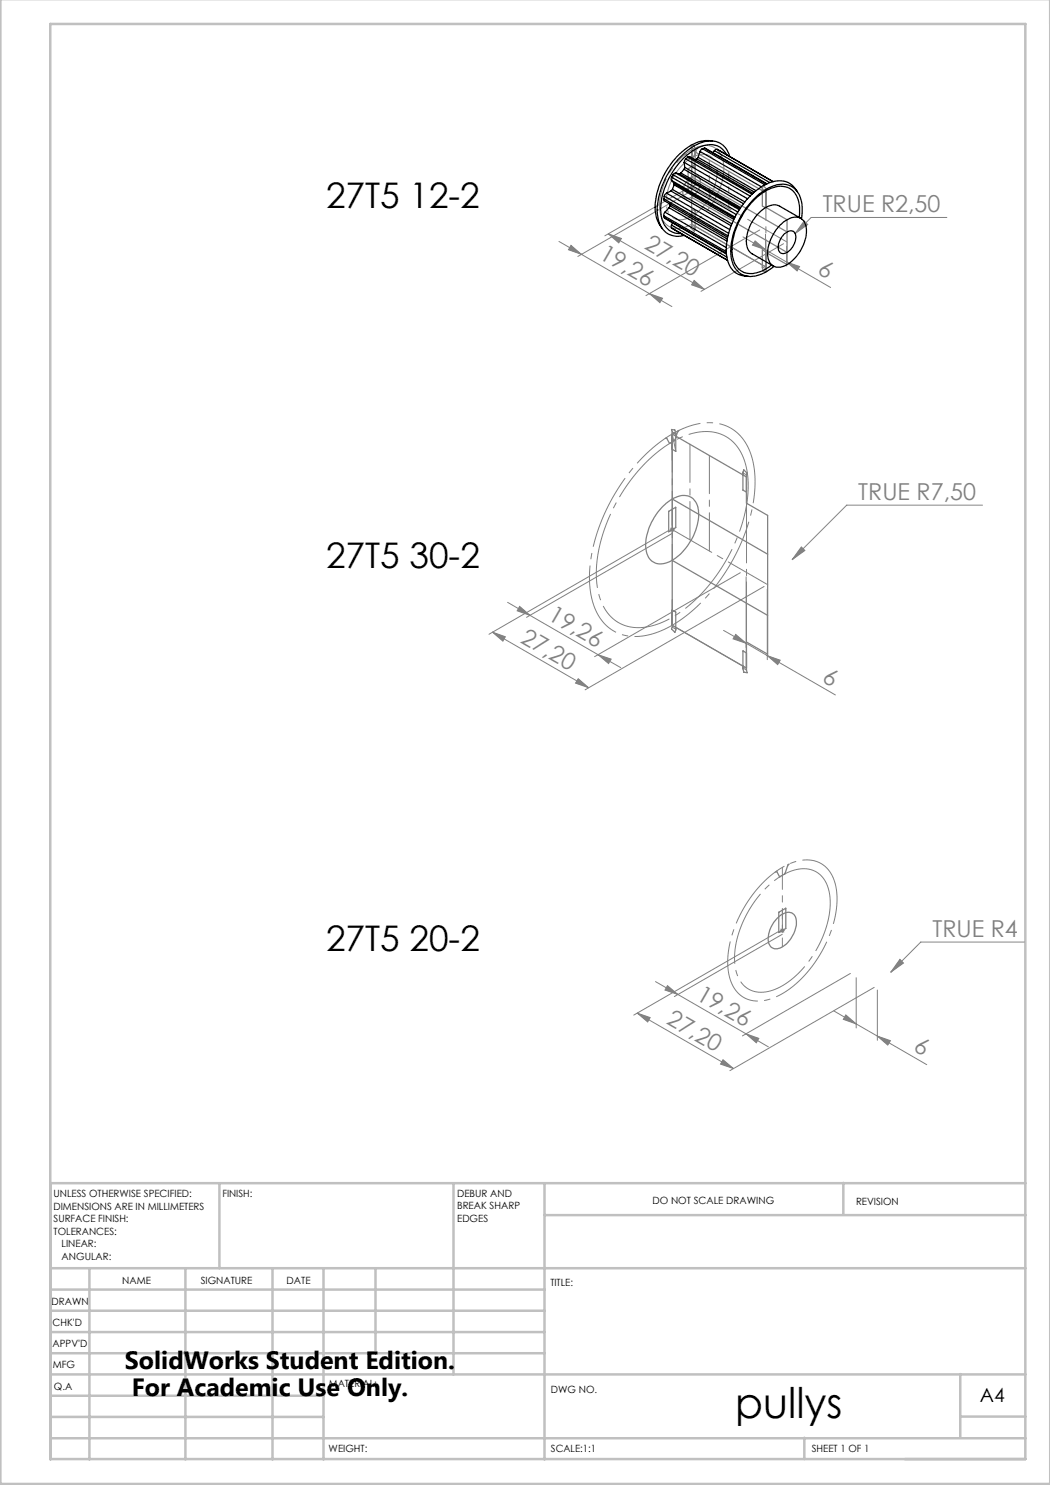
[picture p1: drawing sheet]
<svg xmlns="http://www.w3.org/2000/svg" width="210mm" height="297mm" viewBox="0 0 210 297" stroke-linecap="round" stroke-linejoin="round" font-family="sans-serif">
<g fill="none" stroke="#808080" stroke-width=".2">
<path d="M137.5 37.7l-16.5 9.5M137.8 37.4h1M138 37.1l.7 .7M138.3 30v3M138.3 36.9v1M138.3 38.2l-22.7 13.1M138.7 37.1l-.7 .7M153.2 38.6v3M111.8 48.3l4.5 2.6M114.2 49.1l2.1 1.8-2.6-1zM116.3 50.9l13.6 7.8M121.7 46.8l2.6 .9-.5 .9z"/>
<path d="M121.7 46.8l19.2 11.1M129.9 58.7l2.6 1-.5 .8zM129.9 58.7l4.5 2.6M138.3 41.8v3l14.9 8.6v-3M138.8 56.1l2.1 1.8-2.6-.9zM148.6 47.4l4.5 2.5M151 48.2l2.1 1.7-2.6-.9zM151.9 46l-22.7 13.1M153.1 46.8v4M153.1 49.9l4.2 2.5M156.7 48.8l-16.5 9.5M157.3 52.4l2.6 .9-.5 .9z"/>
<path d="M157.3 49.3v3.9M157.3 52.4l8.8 5.1M160.8 44.2l.7 .7-2.5 1.8zM189.4 43.5h-27.2l-3.2 3.2M134.4 86.8v5.3M149.3 95.4v5.2M133.6 106.2l-35.8 20.7M133.9 105.9h1M134.1 105.6l.7 .7M134.4 105.4v1M134.4 119.8v5.3l14.9 8.5v-5.2M134.4 106.7l-29.1 16.8"/>
<path d="M134.8 105.6l-.7 .7M148.1 114.5l-29.2 16.8M149.2 115.4v14.1M152.8 117.3l-35.8 20.7M153.5 117.8v14.1M160.3 109.4l.7 .7-2.6 1.8zM196.5 101h-27.2l-10.9 10.9M98.5 126.4l2.6 .9-.5 .9zM98.5 126.4l19.2 11.1M101.5 120.5l4.5 2.6M103.9 121.3l2.1 1.8-2.6-.9zM106 123.1l13.6 7.8"/>
<path d="M115.6 135.7l2.1 1.8-2.6-.9zM119.6 130.9l2.6 .9-.5 .9zM119.6 130.9l4.5 2.6M144.7 126.1l4.5 2.6M147.1 126.9l2.1 1.8-2.6-.9zM149.2 128.7l4.3 2.4M153.5 131.1l2.5 .9-.5 .9zM153.5 131.1l13.6 7.9M131.1 196.3l4.5 2.6M133.5 197.1l2.1 1.8-2.6-.9zM135.6 198.9l13.6 7.9M155.6 186.4l-28.8 16.6"/>
<path d="M156 186.1h1M156.1 185.8l.7 .7M156.5 186.9l-21.6 12.4M156.5 185.6v1M156.8 185.8l-.7 .7M170.1 194.7l-21.6 12.5M171.2 195.5v10.1M174.8 197.5l-28.8 16.6M175.5 198v10.1M180 191.9l.7 .7-2.5 1.8zM204.9 188.4h-20.7l-6 6M127.5 202.6l2.5 .9-.5 .9z"/>
<path d="M127.5 202.6l19.2 11.1M144.6 211.9l2.1 1.8-2.6-.9zM149.2 206.8l2.6 .9-.5 .9zM149.2 206.8l4.5 2.6M166.8 202.2l4.4 2.6M169.2 203l2 1.8-2.5-.9zM171.2 204.8l4.3 2.4M175.5 207.2l2.6 .9-.5 .9zM175.5 207.2l9.8 5.7"/>
</g>
<g fill="none" stroke="#808080" stroke-width=".25">
<path d="M137.2 30.8l.6 1.1M137.3 31l-.2-.1-.3 .1M137.6 36a1.45 1.45 0 0 1 2.3-.4 3.3 3.3 0 0 1-2.4 4.1 1.15 1.15 0 0 1-.9-1.6l.2-1zM137.7 31.7l.3 .1M138.3 39.5l19.1 11M138.3 30l14.9 8.6M138.3 35.4l19.1 11M138.3 33l.7 .4M138.9 31l-.2 .4M139 32.9l-1.4 .9v4l1.4-.8v-7.1l-.1-.7-.7-.1 .1 .5v15.6l-.1 .4 .7 .6 .1-.4v-3.6l-.7-.4M139.5 29.5l-.6 1.8M139.8 29.3l-.5 .6"/>
<path d="M152.6 37.1l.7 .7-.1 .4v3.4l-.7-.4v-3.6zM138.3 44.8l14.9 8.6M152.5 49.9l.7 .5v3.4l.1 .5-.7-.1-.1-.7zM153.2 41.5l4.2 2.5v8.9l-4.2-2.4M133 87.7l.2-.1 .2 .2M133.3 87.5l.6 1.2M133.8 88.6h.3M134.4 86.8l14.9 8.6M134.4 89.8l.7 .5v-3.6l-.1-.7-.7-.1 .1 .5v39l-.1 .4 .7 .7 .1-.5v-3.6l-.7-.4M134.4 99.8l19.1 11M135 87.9l-.2 .3M135.6 86.2l-.6 1.9"/>
<path d="M135.9 86l-.4 .6M149.3 98.4l-.7-.4v-3.6l.2-.4 .6 .6-.1 .4v5.6l4.2 2.5v27.7l-4.2-2.4v5.6l.1 .5-.6-.1-.2-.6v-3.6l.7 .4M132.4 101.4a5.9 5.9 0 0 1 5-2.2 3.3 3.3 0 0 1 2.3 3.5 11.5 11.5 0 0 1-6.1 9.8 3.1 3.1 0 0 1-4.4-3.1 11.3 11.3 0 0 1 3.2-8zM133.7 102.3l1.4-.8v4l-1.4 .9zM134.4 112.1l19.1 11M134.4 125.1l14.9 8.5M155 174.4l.3-.1 .1 .2M155.3 174.2l.6 1.2M155.9 175.3h.2M157.1 174.6l-.3 .3M157.6 172.9l-.6 1.9M157.9 172.8l-.4 .5"/>
<path d="M155.4 183.7a2.61 2.61 0 0 1 3.2-1 3.2 3.2 0 0 1 .3 3.8 4.6 4.6 0 0 1-4 3.3 2.05 2.05 0 0 1-1.2-2.8l.6-1.8zM155.8 182.5l1.4-.9v4.1l-1.4 .8z"/>
</g>
<path d="M143.2 32.9a2.84 2.84 0 0 0-4.3-1.7 10.7 10.7 0 0 0-5.5 10.3 2.88 2.88 0 0 0 4.5 2 10.8 10.8 0 0 0 5.4-10.1l-.1-.5" fill="none" stroke="#808080" stroke-width=".2" stroke-dasharray="15.2 1.3 1.3 1.3" stroke-dashoffset="-1" stroke-linecap="butt"/>
<path d="M144.5 31.7a3.5 3.5 0 0 0-5.2-2.2 13.6 13.6 0 0 0-7.3 12.7 3.6 3.6 0 0 0 5.4 3.1 13.6 13.6 0 0 0 7.3-12.7l-.2-.9" fill="none" stroke="#808080" stroke-width=".2" stroke-dasharray="15.2 1.3 1.3 1.3" stroke-dashoffset="3.7" stroke-linecap="butt"/>
<path d="M149 92.4a8.1 8.1 0 0 0-10.6-5.7 25 25 0 0 0-12.9 10.1 31.2 31.2 0 0 0-6.2 19.6 9.9 9.9 0 0 0 4.6 8.2 10.3 10.3 0 0 0 9.6-.6 32.1 32.1 0 0 0 13.8-16.2 23.7 23.7 0 0 0 1.7-15.4" fill="none" stroke="#808080" stroke-width=".2" stroke-dasharray="15.2 1.3 1.3 1.3" stroke-dashoffset="1" stroke-linecap="butt"/>
<path d="M150.3 91.2a8.8 8.8 0 0 0-11.3-6.3 26.1 26.1 0 0 0-13.4 10 35.3 35.3 0 0 0-7.7 21.5 11.6 11.6 0 0 0 4.4 9.6 10.4 10.4 0 0 0 10.2 .1 32.5 32.5 0 0 0 14.3-14.6 30.7 30.7 0 0 0 4-17.9l-.5-2.4" fill="none" stroke="#808080" stroke-width=".2" stroke-dasharray="15.2 1.3 1.3 1.3" stroke-dashoffset="5.7" stroke-linecap="butt"/>
<path d="M165.6 177.6a5.2 5.2 0 0 0-7.3-3.4 19 19 0 0 0-9.9 10.6 14.1 14.1 0 0 0-.8 10.6 5.1 5.1 0 0 0 6.8 2.7 18.6 18.6 0 0 0 9.8-10 15.5 15.5 0 0 0 1.4-10.5" fill="none" stroke="#808080" stroke-width=".2" stroke-dasharray="15.2 1.3 1.3 1.3" stroke-dashoffset="2.1" stroke-linecap="butt"/>
<path d="M166.9 176.4a5.9 5.9 0 0 0-8-4 20.1 20.1 0 0 0-10.4 9.7 19.2 19.2 0 0 0-2.6 13.4 5.9 5.9 0 0 0 8.1 4.3 20.1 20.1 0 0 0 10.5-9.7 19.2 19.2 0 0 0 2.5-13.4l-.1-.3" fill="none" stroke="#808080" stroke-width=".2" stroke-dasharray="15.2 1.3 1.3 1.3" stroke-dashoffset="6.7" stroke-linecap="butt"/>
<g fill="none" stroke="#c0c0c0" stroke-width=".5">
<path d="M.1 -.1v296.9h209.9v-296.9M10.1 4.8h195v287h-195zM43.9 236.6v17M90.7 236.6v38.3M108.9 236.6v55.3M168.7 236.6v6.3M205.1 236.6h-195v55.3M10.1 253.6h195M10.1 257.9h98.8M17.9 253.6v38.3M37.1 253.6v38.3M54.5 253.6v38.3"/>
<path d="M64.7 253.6v38.3M75.1 253.6v17M108.9 243h96.2M10.1 270.6h98.8M10.1 266.4h98.8M10.1 262.1h98.8M10.1 279.1h54.6M10.1 274.9h195M192.1 274.8v12.7M10.1 287.7h195M10.1 283.4h54.6M160.9 287.5v4.3"/>
<path d="M192.1 283.3h13"/>
</g>
<path d="M138.3 37.4v-7.4M141.9 39.4v-7.4M145.8 34.3v7.4" fill="none" stroke="#808080" stroke-width=".2" stroke-dasharray="15.2 1.3 1.3 1.3" stroke-dashoffset="13.4"/>
<g fill="none" stroke="#808080" stroke-width=".2" stroke-dasharray="15.2 1.3 1.3 1.3">
<path d="M138.3 29.6l.7 .4M138.3 29.6l.7 .3M138.9 31.3l-1.1 .6M139 30h-.7M139 33.4l-.7-3.4M153.2 38.2l-.7-.4M138.3 45.2l.7 .4M153.2 53.8l-.7-.4M134.5 86.4l.7 .4M134.5 86.4l.7 .3M135 88.1l-1.1 .6M135.2 86.8h-.7"/>
<path d="M135.2 90.2l-.7-3.4M149.3 95l-.7-.4M134.5 125.4l.7 .4M149.3 134l-.7-.4M157 174.8l-1.1 .6"/>
</g>
<path d="M138.3 37.4l19.1 11M134.5 105.9l19 11" fill="none" stroke="#808080" stroke-width=".2" stroke-dasharray="15.2 1.3 1.3 1.3" stroke-dashoffset="6.1"/>
<path d="M153.2 41.5v9" fill="none" stroke="#808080" stroke-width=".2" stroke-dasharray="15.2 1.3 1.3 1.3" stroke-dashoffset="12.7"/>
<path d="M138.3 39.4v-6.1" fill="none" stroke="#808080" stroke-width=".2" stroke-dasharray="15.2 1.3 1.3 1.3" stroke-dashoffset="14.1"/>
<path d="M141.9 91.1v19.1M134.5 105.9v-19.1M138 108v-19.2" fill="none" stroke="#808080" stroke-width=".2" stroke-dasharray="15.2 1.3 1.3 1.3" stroke-dashoffset="7.6"/>
<path d="M149.3 100.6v27.8" fill="none" stroke="#808080" stroke-width=".2" stroke-dasharray="15.2 1.3 1.3 1.3" stroke-dashoffset="3.3"/>
<path d="M134.5 112v-10.2" fill="none" stroke="#808080" stroke-width=".2" stroke-dasharray="15.2 1.3 1.3 1.3" stroke-dashoffset="12"/>
<path d="M156.5 186.1v-12.6" fill="none" stroke="#808080" stroke-width=".2" stroke-dasharray="15.2 1.3 1.3 1.3" stroke-dashoffset="10.8"/>
<path d="M156.5 189.4v-7.4" fill="none" stroke="#808080" stroke-width=".2" stroke-dasharray="15.2 1.3 1.3 1.3" stroke-dashoffset="13.5"/>
<g fill="#808080">
<path d="M157.3 52.4l2.6 .9-.5 .9zM151 48.2l2.1 1.7-2.6-.9zM138.8 56.1l2.1 1.8-2.6-.9zM121.7 46.8l2.6 .9-.5 .9zM175.5 207.2l2.6 .9-.5 .9zM169.2 203l2 1.8-2.5-.9zM149.2 206.8l2.6 .9-.5 .9zM133.5 197.1l2.1 1.8-2.6-.9z"/>
<path d="M160.8 44.2l-1.8 2.5 2.5-1.8zM160.3 109.4l-1.9 2.5 2.6-1.8zM180 191.9l-1.8 2.5 2.5-1.8z"/>
<path d="M114.2 49.1l2.1 1.8-2.6-1zM129.9 58.7l2.6 1-.5 .8zM147.1 126.9l2.1 1.8-2.6-.9zM153.5 131.1l2.5 .9-.5 .9zM103.9 121.3l2.1 1.8-2.6-.9zM119.6 130.9l2.6 .9-.5 .9zM98.5 126.4l2.6 .9-.5 .9zM115.6 135.7l2.1 1.8-2.6-.9zM127.5 202.6l2.5 .9-.5 .9zM144.6 211.9l2.1 1.8-2.6-.9z"/>
</g>
<g fill="none" stroke="#000" stroke-width=".25">
<path d="M132.8 39.8l.1 .3 12.6 7.3M132.8 39.8l12.8 7.4M132.9 39.2l-.1 .6M132.9 39.2l12.8 7.5M133.3 38.6l-.4 .6M133.3 38.6l12.6 7.3M134.2 38.2l-.9 .4M134.2 38.2l12 7M134.3 36.1l.5 .6M134.3 36.1l12.7 7.3M134.3 35.5v.6M134.3 35.5l13 7.4"/>
<path d="M134.5 37.9l-.3 .3M134.5 37.9l11.9 6.9M134.6 35l-.3 .5M134.6 35l13 7.4M134.8 36.7v.3M134.8 36.7l12.1 6.9M134.8 37l-.3 .9M134.8 37l12 6.9M135.1 34.6l-.3 .1-.2 .3M135.1 34.6l.8 .2M135.1 34.6l12.7 7.3M135.9 34.8l12.1 6.9"/>
<path d="M136.2 34.6l-.3 .2M136.2 34.6l11.9 6.9M136.8 33.9l-.6 .7M136.8 33.9l11.9 6.8M136.8 32.5l.1 1M136.8 32.5l12.7 7.3M136.9 33.5l-.1 .4M136.9 33.5l12.1 6.9M137.2 31.8l-.4 .7M137.2 31.8l12.8 7.4M137.5 31.4l-.3 .4M137.5 31.4l.4-.1 12.7 7.4"/>
<path d="M137.5 31.4l12.9 7.4M139.4 31.8l-.4 .2M139.4 31.8l11.5 6.6M139.6 31.5l-.2 .3M139.6 31.5l11.6 6.6M140 30.3l-.4 1.2M140 30.3l12.3 7.1M140.5 29.7l-.5 .6M140.5 29.7l12.5 7.3M140.9 29.6l-.4 .1M140.9 29.6l12.5 7.2M140.9 29.6l12.4 7.2"/>
<path d="M142.6 28.2a8.1 8.1 0 0 0-7 2.9 15.6 15.6 0 0 0-4.5 11.2 6 6 0 0 0 1.3 3.4M142.9 30.1l-.3 .4M142.9 30.1l11.1 6.4M143.4 29.9l-.2-.1-.3 .3M143.4 29.9h.2M143.4 29.9l11.2 6.4M145.3 30.9a3.8 3.8 0 0 0-5.4-1.5 14.6 14.6 0 0 0-7.3 9.2 7.8 7.8 0 0 0 .7 6.9 3.5 3.5 0 0 0 2.9 1.2M145.9 31.3a4 4 0 0 0-5.7-2.7 14.6 14.6 0 0 0-7.2 7.2 11.9 11.9 0 0 0-1.1 8.9 3.8 3.8 0 0 0 4.9 2.4M159.5 38.3a4.3 4.3 0 0 0-6.3-1.4 16 16 0 0 0-7.9 13.9 4.3 4.3 0 0 0 3.6 4.4l.8 .1M132.8 43.1l.1 .4M132.8 43.1l12.5 7.2M132.9 43.5l12.4 7.3"/>
<path d="M132.9 43.5l12.4 7.2M133 42.4l-.2 .7M133 42.4l12.3 7.1M133.8 41.6l-.8 .8M133.8 41.6l11.6 6.6M133.9 41.1l-.1 .5M133.9 40.8v.3M133.9 41.1l11.6 6.7M134.3 45l-.1 .5 .1 .1M134.3 45l11.1 6.4M134.3 45.6l11.2 6.5zM134.5 44.6l-.2 .4"/>
<path d="M156 45l.3-.2a3.5 3.5 0 0 1 3.9-1.1 3.2 3.2 0 0 1 1 3.5 8.3 8.3 0 0 1-4.6 6.1 2.2 2.2 0 0 1-3.1-2.3 8.5 8.5 0 0 1 2.5-6zM156.7 47l.2-.2a1.33 1.33 0 0 1 2.1-.2 3.3 3.3 0 0 1-2.4 4.1 1.25 1.25 0 0 1-.9-1.7l.4-1.2zM159.8 43.5a5.7 5.7 0 0 0-1.6-5.6 4.6 4.6 0 0 0-5.1 .3 14.8 14.8 0 0 0-6.7 12.5 3.9 3.9 0 0 0 3.2 4 6.7 6.7 0 0 0 4.7-1.7M160.2 43.7l-4.3-2.5a3.6 3.6 0 0 0-4.1 1.4 7.6 7.6 0 0 0-2.3 7.1l.7 .9 4.5 2.6M160.3 43.8a6.5 6.5 0 0 0-1.4-6.1 4.5 4.5 0 0 0-5.2-.1 15.4 15.4 0 0 0-7.5 13.4 4.2 4.2 0 0 0 3.9 4.3 7.9 7.9 0 0 0 4.7-2"/>
</g>
<text font-size="8.5" x="147" y="283.5">pullys</text>
<g font-size="7.1">
<text x="65.2" y="41.6">27T5 12-2</text>
<text x="65.2" y="113.5">27T5 30-2</text>
<text x="65.2" y="190.2">27T5 20-2</text>
</g>
<g font-size="5">
<text x="25" y="273.7">SolidWorks Student Edition.</text>
<text x="26.4" y="279.2">For Academic Use Only.</text>
</g>
<g font-size="4.7" fill="#808080">
<text x="164.5" y="42.5">TRUE R2,50</text>
<text x="119.6" y="51.6" transform="rotate(30 119.6 51.6)">19,26</text>
<text x="128.7" y="49.6" transform="rotate(30 128.7 49.6)">27,20</text>
<text x="163.3" y="54.6" transform="rotate(30 163.3 54.6)">6</text>
<text x="171.7" y="100">TRUE R7,50</text>
<text x="109.4" y="123.8" transform="rotate(30 109.4 123.8)">19,26</text>
<text x="103.9" y="128.4" transform="rotate(30 103.9 128.4)">27,20</text>
<text x="164.2" y="136.1" transform="rotate(30 164.2 136.1)">6</text>
<text x="186.5" y="187.4">TRUE R4</text>
<text x="139" y="199.7" transform="rotate(30 139 199.7)">19,26</text>
<text x="133.1" y="204.7" transform="rotate(30 133.1 204.7)">27,20</text>
<text x="182.5" y="210.1" transform="rotate(30 182.5 210.1)">6</text>
</g>
<text font-size="3.9" x="196" y="280.4">A4</text>
<g font-size="2">
<text x="10.7" y="239.5">UNLESS OTHERWISE SPECIFIED:</text>
<text x="44.5" y="239.5">FINISH:</text>
<text x="91.4" y="239.4">DEBUR AND</text>
<text x="10.7" y="242">DIMENSIONS ARE IN MILLIMETERS</text>
<text x="10.7" y="244.5">SURFACE FINISH:</text>
<text x="91.4" y="241.9">BREAK SHARP</text>
<text x="91.4" y="244.4">EDGES</text>
<text x="130.5" y="240.8">DO NOT SCALE DRAWING</text>
<text x="171.2" y="241">REVISION</text>
<text x="10.7" y="247">TOLERANCES:</text>
<text x="12.3" y="249.5">LINEAR:</text>
<text x="12.3" y="252">ANGULAR:</text>
<text x="24.4" y="256.9">NAME</text>
<text x="40.1" y="256.8">SIGNATURE</text>
<text x="57.3" y="256.8">DATE</text>
<text x="110.1" y="257.1">TITLE:</text>
<text x="10.3" y="260.9">DRAWN</text>
<text x="10.5" y="269.3">APPV'D</text>
<text x="10.5" y="265.2">CHK'D</text>
<text x="10.6" y="273.6">MFG</text>
<text x="10.8" y="278">Q.A</text>
<text x="65.8" y="277.4">MATERIAL:</text>
<text x="110.2" y="278.5">DWG NO.</text>
<text x="65.7" y="290.4">WEIGHT:</text>
<text x="110.2" y="290.5">SCALE:1:1</text>
<text x="162.4" y="290.4">SHEET 1 OF 1</text>
</g>
</svg>
